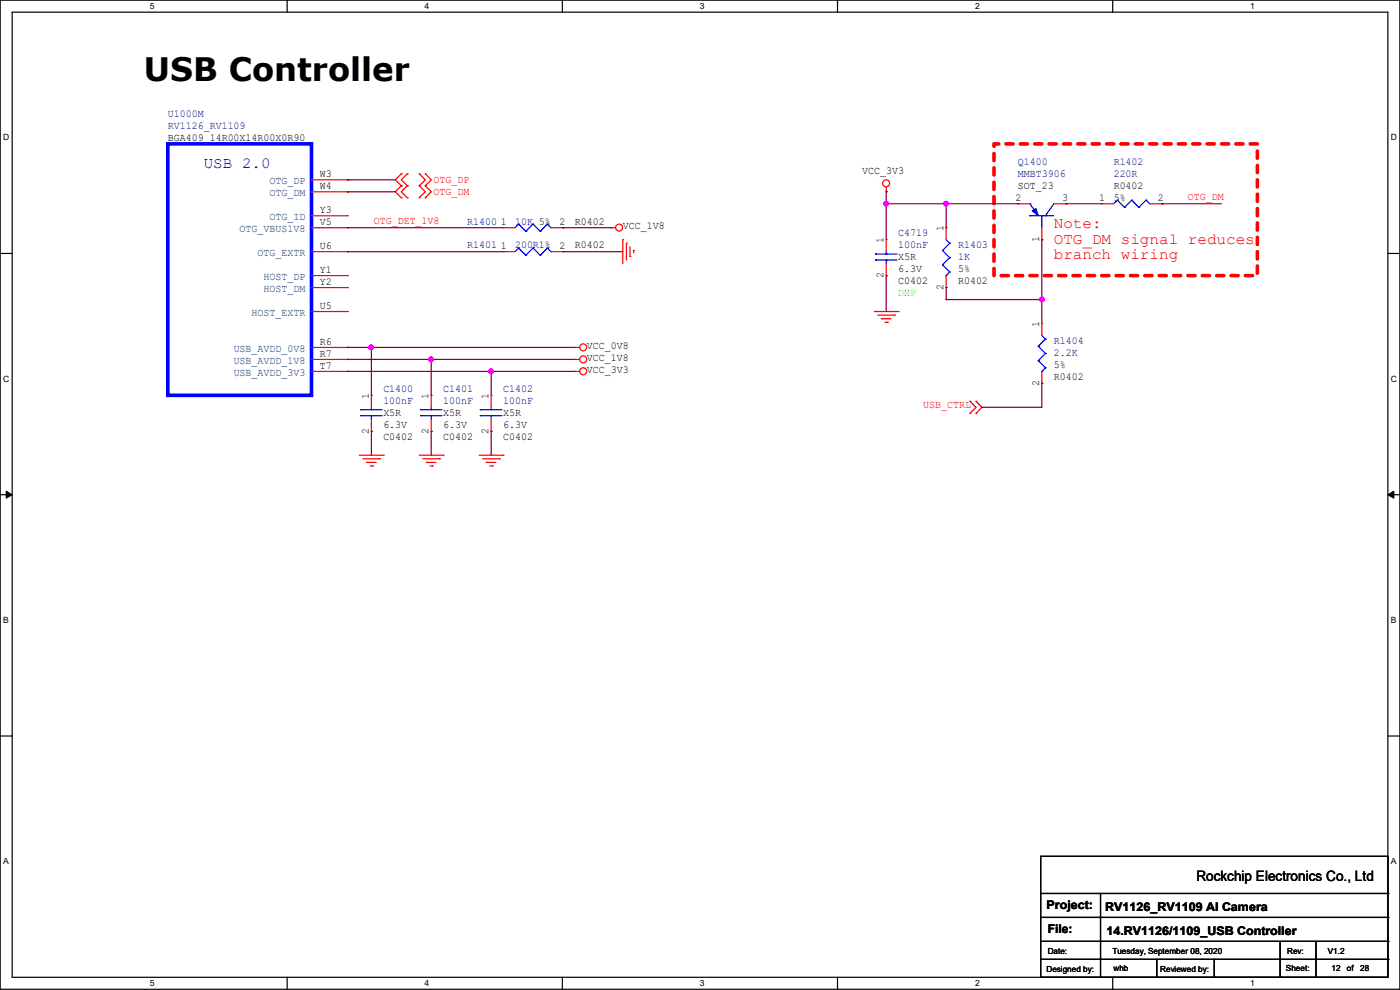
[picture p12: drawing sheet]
<svg xmlns="http://www.w3.org/2000/svg" width="297mm" height="210mm" viewBox="0 0 297 210" stroke-linecap="round" stroke-linejoin="round" font-family="sans-serif">
<path d="M0 0h297v209.8h-297zM2.6 2.6h291.8v204.7h-291.8z" fill="none" stroke="#000" stroke-width=".25"/>
<g fill="#fff">
<path d="M31.7 .3h1v2h-1z"/>
<path d="M31.7 207.6h1v2h-1z"/>
</g>
<path d="M60.9 0v2.6M60.9 207.3v2.5" fill="none" stroke="#000" stroke-width=".25"/>
<g fill="#fff">
<path d="M90.1 .3h1v2h-1z"/>
<path d="M90.1 207.6h1v2h-1z"/>
</g>
<path d="M119.3 0v2.6M119.3 207.3v2.5" fill="none" stroke="#000" stroke-width=".25"/>
<g fill="#fff">
<path d="M148.5 .3h.9v2h-.9z"/>
<path d="M148.5 207.6h.9v2h-.9z"/>
</g>
<path d="M177.7 0v2.6M177.7 207.3v2.5" fill="none" stroke="#000" stroke-width=".25"/>
<g fill="#fff">
<path d="M206.8 .3h1v2h-1z"/>
<path d="M206.8 207.6h1v2h-1z"/>
</g>
<path d="M236.1 0v2.6M236.1 207.3v2.5" fill="none" stroke="#000" stroke-width=".25"/>
<g fill="#fff">
<path d="M265.2 .3h1v2h-1z"/>
<path d="M265.2 207.6h1v2h-1z"/>
<path d="M.7 28.2h1.2v1.9h-1.2z"/>
<path d="M295.1 28.2h1.2v1.9h-1.2z"/>
<path d="M.7 79.3h1.2v2h-1.2z"/>
<path d="M295.1 79.3h1.2v2h-1.2z"/>
</g>
<path d="M0 53.8h2.6M294.4 53.8h2.6" fill="none" stroke="#000" stroke-width=".25"/>
<g fill="#fff">
<path d="M.7 130.5h1.2v2h-1.2z"/>
<path d="M295.1 130.5h1.1v2h-1.1z"/>
</g>
<path d="M0 104.9h2.6M294.4 104.9h2.6" fill="none" stroke="#000" stroke-width=".25"/>
<path d="M1.3 104.2l1.3 .7-1.3 .8zM294.4 104.9l1.3-.7v1.5z" fill="#000" stroke="#000" stroke-width=".21"/>
<g fill="#fff">
<path d="M.7 181.7h1.2v2h-1.2z"/>
<path d="M295.1 181.7h1.1v2h-1.1z"/>
</g>
<g fill="none" stroke="#000" stroke-width=".25">
<path d="M0 156.1h2.6M294.4 156.1h2.6M220.8 181.7h73.6v25.6h-73.6zM220.8 189.5h73.6M220.8 194.6h73.6M220.8 199.7h73.6M233.5 189.5v17.8M271.6 199.7v7.6M279.2 199.7v7.6M294.4 189.5h.1M294.4 194.6h.1M294.4 199.7h.1"/>
<path d="M220.8 203.5h73.6M233.5 207.3h.1M245.4 207.3h.1M245.4 203.5v3.8M257.6 207.3h.1M257.6 203.5v3.8M271.6 207.3h.1M279.2 207.3h.1M294.4 203.5h.1"/>
</g>
<path d="M210.9 30.5h55.8v28h-55.8z" fill="none" stroke="#f00" stroke-width=".76" stroke-dasharray="1.5 1.5"/>
<g fill="none" stroke="#f00" stroke-width=".25">
<path d="M66.1 38.1h7.6M73.7 38.1h.1M85.1 36.9h.1M85.1 39.4h.1M85.1 36.9l-1.2 1.2 1.2 1.3M85.1 39.4l-1.2 1.3 1.2 1.3M86.4 39.4h.1M86.4 36.9h.1M86.4 36.9l-1.3 1.2 1.3 1.3M86.4 39.4l-1.3 1.3 1.3 1.3M88.9 39.4h.1M88.9 36.9h.1"/>
<path d="M88.9 36.9l1.3 1.2-1.3 1.3M88.9 39.4l1.3 1.3-1.3 1.3M90.2 39.4h.1M90.2 36.9h.1M90.2 36.9l1.3 1.2-1.3 1.3M90.2 39.4l1.3 1.3-1.3 1.3M188 39.7v1M66.1 48.3h7.6M66.1 53.4h7.6M66.1 40.7h7.6M66.1 58.5h7.6M66.1 45.8h7.6"/>
<path d="M73.7 40.7h.1M73.7 58.5h.1M73.7 45.8h.1M73.7 53.4h.1M73.7 48.3h.1M85.1 42h.1M86.4 42h.1M88.9 42h.1M90.2 42h.1M106.7 48.3h.1M106.7 53.4h.1M106.7 48.3h2.6"/>
<path d="M106.7 53.4h2.6M116.9 48.3h2.5M116.9 53.4h2.5M119.4 48.3h.1M119.4 53.4h.1M129.6 48.3h.1M129.6 48.3h1M132.1 50.8h.1M132.1 50.8v5.1M132.9 51.6h.1M132.9 51.6v3.6M133.6 54.4h.1"/>
<path d="M133.6 52.4v2M134.4 53.1h.1M134.4 53.1v.5M188 40.7h.1M188 50.8h.1M188 58.5h.1M188 50.8v2.6M188 55.9v2.6M200.7 48.3h.1M200.7 48.3v2.5M200.7 58.5v2.5M215.9 43.2h.1"/>
<path d="M215.9 43.2h2.6M221 50.8h.1M221 48.3v2.5M223.6 43.2h2.5M226.1 43.2h.1M233.7 43.2h.1M233.7 43.2h2.6M243.9 43.2h2.5M246.4 43.2h.1M66.1 73.7h7.6M66.1 76.2h7.6M66.1 78.8h7.6"/>
<path d="M66.1 66.1h7.6M66.1 61h7.6M73.7 61h.1M73.7 78.8h.1M73.7 76.2h.1M73.7 73.7h.1M73.7 66.1h.1M122 73.7h.1M122 76.2h.1M122 78.8h.1M122 73.7h1M122 76.2h1"/>
<path d="M122 78.8h1M185.5 66.1h5M186.2 66.8h3.6M187 67.6h.1M187 67.6h2M187.7 68.4h.6M188.3 68.4h.1M189.8 66.8h.1M190.5 66.1h.1M200.7 61h.1M221 68.6h.1M221 68.6v2.6"/>
<path d="M221 78.8v2.5M76.2 96.6h5.1M77 97.3h3.6M77.8 98.1h.1M77.8 98.1h2M78.5 98.8h.5M78.8 83.9h.1M78.8 91.5h.1M78.8 83.9v2.5M78.8 88.9v2.6M79 98.8h.1M80.6 97.3h.1"/>
<path d="M81.3 96.6h.1M88.9 96.6h5.1M89.7 97.3h3.6M90.5 98.1h.1M90.5 98.1h2M91.2 98.8h.5M91.5 83.9h.1M91.5 91.5h.1M91.5 83.9v2.5M91.5 88.9v2.6M91.7 98.8h.1M93.3 97.3h.1"/>
<path d="M94 96.6h.1M101.6 96.6h5.1M102.4 97.3h3.6M103.2 98.1h.1M103.2 98.1h2M103.9 98.8h.5M104.2 83.9h.1M104.2 91.5h.1M104.2 83.9v2.5M104.2 88.9v2.6M104.4 98.8h.1M106 97.3h.1"/>
<path d="M106.7 96.6h.1M205.8 85.1h.1M205.8 87.7h.1M205.8 85.1l1.3 1.3-1.3 1.3M207.1 87.7h.1M207.1 85.1h.1M207.1 85.1l1.2 1.3-1.2 1.3M221 81.3h.1"/>
<circle cx="188" cy="38.9" r=".74"/>
<circle cx="131.3" cy="48.3" r=".74"/>
<circle cx="123.7" cy="78.8" r=".74"/>
<circle cx="123.7" cy="73.7" r=".74"/>
<circle cx="123.7" cy="76.2" r=".74"/>
</g>
<g fill="none" stroke="#00f" stroke-width=".25">
<path d="M110 47.5h.1M110 52.6h.1M110 47.5l-.7 .8M110 47.5l1.5 1.6M110 52.6l-.7 .8M110 52.6l1.5 1.5M111.5 49.1h.1M111.5 54.1h.1M113.1 47.5h.1M113.1 52.6h.1M113.1 47.5l-1.6 1.6M113.1 47.5l1.5 1.6"/>
<path d="M113.1 52.6l-1.6 1.5M113.1 52.6l1.5 1.5M114.6 49.1h.1M114.6 54.1h.1M116.1 47.5h.1M116.1 52.6h.1M116.1 47.5l-1.5 1.6M116.1 47.5l.8 .8M116.1 52.6l-1.5 1.5M116.1 52.6l.8 .8M116.9 48.3h.1M116.9 53.4h.1"/>
<path d="M185.7 55.2h.1M185.7 53.9h.1M185.7 55.2h4.6M185.7 53.9h4.6M188 53.9h.1M188 55.2h.1M188 53.4v.5M188 55.2v.7M199.9 53.1h.1M199.9 56.2h.1M199.9 53.1l1.6 1.6M199.9 56.2l1.6 1.5"/>
<path d="M200.7 58.5h.1M200.7 50.8l.8 .8M201.5 51.6h.1M201.5 54.7h.1M201.5 57.7h.1M201.5 51.6l-1.6 1.5M201.5 54.7l-1.6 1.5M201.5 57.7l-.8 .8M218.5 45.8h.1M218.5 43.2h.1M218.5 45.8h5.1M218.5 43.2l1.8 2.6"/>
<path d="M221 45.8h.1M221 45.8v2.5M221.8 45.8h.1M223.6 43.2l-1.8 2.6M237 42.5h.1M237 42.5l-.7 .7M237 42.5l1.5 1.5M238.5 44h.1M240.1 42.5h.1M240.1 42.5l-1.6 1.5M240.1 42.5l1.5 1.5M241.6 44h.1"/>
<path d="M243.1 42.5h.1M243.1 42.5l-1.5 1.5M243.1 42.5l.8 .7M243.9 43.2h.1M220.3 73.4h.1M220.3 76.5h.1M220.3 73.4l1.5 1.6M220.3 76.5l1.5 1.5M221 78.8h.1M221 71.2l.8 .7M221.8 71.9h.1M221.8 75h.1"/>
<path d="M221.8 78h.1M221.8 71.9l-1.5 1.5M221.8 75l-1.5 1.5M221.8 78l-.8 .8M76.5 88.2h.1M76.5 86.9h.1M76.5 88.2h4.6M76.5 86.9h4.6M78.8 86.9h.1M78.8 88.2h.1M78.8 86.4v.5M78.8 88.2v.7"/>
<path d="M89.2 88.2h.1M89.2 86.9h.1M89.2 88.2h4.6M89.2 86.9h4.6M91.5 86.9h.1M91.5 88.2h.1M91.5 86.4v.5M91.5 88.2v.7M101.9 88.2h.1M101.9 86.9h.1M101.9 88.2h4.6M101.9 86.9h4.6"/>
<path d="M104.2 86.9h.1M104.2 88.2h.1M104.2 86.4v.5M104.2 88.2v.7"/>
</g>
<path d="M219 44.7l.8-.5 .5 1.6z" fill="#00f" stroke="#00f" stroke-width=".25"/>
<path d="M35.6 30.5h30.5v53.4h-30.5z" fill="none" stroke="#00f" stroke-width=".76"/>
<g fill="none" stroke="#800040" stroke-width=".25">
<path d="M73.7 38.1h.1M73.7 38.1h10.2M73.7 53.4h.1M73.7 48.3h.1M73.7 40.7h.1M73.7 53.4h33M73.7 48.3h33M73.7 40.7h10.2M119.4 53.4h.1M119.4 48.3h.1M119.4 53.4h12.7M119.4 48.3h10.2"/>
<path d="M188 40.7h.1M188 43.2h.1M188 58.5h.1M188 40.7v10.1M188 58.5v7.6M188 43.2h27.9M200.7 43.2h.1M200.7 43.2v5.1M215.9 43.2h.1M221 50.8h.1M221 50.8v17.8M226.1 43.2h.1"/>
<path d="M226.1 43.2h7.6M246.4 43.2h.1M246.4 43.2h12.7M73.7 73.7h.1M73.7 76.2h.1M73.7 78.8h.1M73.7 73.7h48.3M73.7 76.2h48.3M73.7 78.8h48.3M78.8 73.7h.1M78.8 73.7v10.2M91.5 76.2h.1"/>
<path d="M91.5 76.2v7.7M104.2 78.8h.1M104.2 78.8v5.1M200.7 61h.1M200.7 63.5h.1M200.7 61v2.5M200.7 63.5h20.3M221 63.5h.1M78.8 91.5h.1M78.8 91.5v5.1M91.5 91.5h.1M91.5 91.5v5.1"/>
<path d="M104.2 91.5h.1M104.2 91.5v5.1M208.3 86.4h.1M221 81.3h.1M221 81.3v5.1h-12.7"/>
</g>
<g fill="#f0f" stroke="#f0f" stroke-width=".25">
<circle cx="78.8" cy="73.7" r=".49"/>
<circle cx="91.5" cy="76.2" r=".49"/>
<circle cx="104.2" cy="78.8" r=".49"/>
<circle cx="221" cy="63.5" r=".49"/>
<circle cx="188" cy="43.2" r=".49"/>
<circle cx="200.7" cy="43.2" r=".49"/>
</g>
<text font-size="6.9" x="30.5" y="17.1">USB Controller</text>
<text font-size="3.3" fill="#00f" x="43.2" y="35.7">USB 2.0</text>
<g font-size="3.3" fill="#f00">
<text x="223.6" y="48.4">Note:</text>
<text x="223.6" y="51.7">OTG_DM signal reduces</text>
<text x="223.6" y="55">branch wiring</text>
</g>
<text font-size="3" x="253.8" y="186.9">Rockchip Electronics Co., Ltd</text>
<g font-size="2.5">
<text x="222" y="192.9">Project:</text>
<text x="222.3" y="198">File:</text>
<text x="234.5" y="193.2">RV1126_RV1109 AI Camera</text>
<text x="234.7" y="198.2">14.RV1126/1109_USB Controller</text>
</g>
<g font-size="2.3" fill="#000080">
<text x="35.6" y="24.8">U1000M</text>
<text x="35.6" y="27.3">RV1126_RV1109</text>
<text x="215.9" y="34.9">Q1400</text>
<text x="236.3" y="34.9">R1402</text>
<text x="215.9" y="37.5">MMBT3906</text>
<text x="236.3" y="37.5">220R</text>
<text x="99.1" y="47.6">R1400</text>
<text x="109.3" y="47.6">10K 5%</text>
<text x="99.1" y="52.7">R1401</text>
<text x="109.3" y="52.7">200R1%</text>
<text x="190.5" y="50.2">C4719</text>
<text x="190.5" y="52.7">100nF</text>
<text x="203.2" y="52.7">R1403</text>
<text x="203.2" y="55.2">1K</text>
<text x="223.6" y="73">R1404</text>
<text x="223.6" y="75.6">2.2K</text>
<text x="81.3" y="83.2">C1400</text>
<text x="94" y="83.2">C1401</text>
<text x="106.7" y="83.2">C1402</text>
<text x="81.3" y="85.7">100nF</text>
<text x="94" y="85.7">100nF</text>
<text x="106.7" y="85.7">100nF</text>
</g>
<g font-size="2.3">
<text x="35.6" y="29.8">BGA409_14R00X14R00X0R90</text>
<text x="67.9" y="40.1">W4</text>
<text x="67.9" y="37.6">W3</text>
<text x="182.9" y="37">VCC_3V3</text>
<text x="215.9" y="40">SOT_23</text>
<text x="236.3" y="40">R0402</text>
<text x="67.9" y="45.2">Y3</text>
<text x="67.9" y="47.8">V5</text>
<text x="106.2" y="47.8">1</text>
<text x="118.7" y="47.8">2</text>
<text x="122" y="47.6">R0402</text>
<text x="215.4" y="42.7">2</text>
<text x="225.3" y="42.7">3</text>
<text x="233.2" y="42.7">1</text>
<text x="236.3" y="42.5">5%</text>
<text x="245.7" y="42.7">2</text>
<text x="67.9" y="52.8">U6</text>
<text x="106.2" y="52.8">1</text>
<text x="118.7" y="52.8">2</text>
<text x="122" y="52.7">R0402</text>
<text x="132.1" y="48.6">VCC_1V8</text>
<text x="187.5" y="51.6" transform="rotate(-90 187.5 51.6)">1</text>
<text x="200.2" y="49.1" transform="rotate(-90 200.2 49.1)">1</text>
<text x="220.5" y="51.4" transform="rotate(-90 220.5 51.4)">1</text>
<text x="67.9" y="57.9">Y1</text>
<text x="187.5" y="59" transform="rotate(-90 187.5 59)">2</text>
<text x="190.5" y="55.2">X5R</text>
<text x="190.5" y="57.8">6.3V</text>
<text x="203.2" y="57.8">5%</text>
<text x="67.9" y="60.5">Y2</text>
<text x="67.9" y="65.5">U5</text>
<text x="190.5" y="60.3">C0402</text>
<text x="200.2" y="61.5" transform="rotate(-90 200.2 61.5)">2</text>
<text x="203.2" y="60.3">R0402</text>
<text x="220.5" y="69.4" transform="rotate(-90 220.5 69.4)">1</text>
<text x="67.9" y="75.7">R7</text>
<text x="67.9" y="73.2">R6</text>
<text x="124.5" y="74">VCC_0V8</text>
<text x="124.5" y="76.6">VCC_1V8</text>
<text x="67.9" y="78.2">T7</text>
<text x="124.5" y="79.1">VCC_3V3</text>
<text x="220.5" y="81.8" transform="rotate(-90 220.5 81.8)">2</text>
<text x="223.6" y="80.6">R0402</text>
<text x="223.6" y="78.1">5%</text>
<text x="78.2" y="84.6" transform="rotate(-90 78.2 84.6)">1</text>
<text x="81.3" y="88.3">X5R</text>
<text x="90.9" y="84.6" transform="rotate(-90 90.9 84.6)">1</text>
<text x="94" y="88.3">X5R</text>
<text x="103.6" y="84.6" transform="rotate(-90 103.6 84.6)">1</text>
<text x="106.7" y="88.3">X5R</text>
<text x="78.2" y="92" transform="rotate(-90 78.2 92)">2</text>
<text x="81.3" y="93.3">C0402</text>
<text x="81.3" y="90.8">6.3V</text>
<text x="90.9" y="92" transform="rotate(-90 90.9 92)">2</text>
<text x="94" y="93.3">C0402</text>
<text x="94" y="90.8">6.3V</text>
<text x="103.6" y="92" transform="rotate(-90 103.6 92)">2</text>
<text x="106.7" y="93.3">C0402</text>
<text x="106.7" y="90.8">6.3V</text>
</g>
<g font-size="2.3" fill="#004080">
<text x="57.2" y="41.6">OTG_DM</text>
<text x="57.2" y="39.1">OTG_DP</text>
<text x="57.2" y="46.7">OTG_ID</text>
<text x="50.8" y="49.2">OTG_VBUS1V8</text>
<text x="54.7" y="54.3">OTG_EXTR</text>
<text x="55.9" y="59.4">HOST_DP</text>
<text x="55.9" y="61.9">HOST_DM</text>
<text x="53.4" y="67">HOST_EXTR</text>
<text x="49.6" y="77.2">USB_AVDD_1V8</text>
<text x="49.6" y="74.6">USB_AVDD_0V8</text>
<text x="49.6" y="79.7">USB_AVDD_3V3</text>
</g>
<g font-size="2.3" fill="#f00">
<text x="92" y="38.7">OTG_DP</text>
<text x="92" y="41.3">OTG_DM</text>
<text x="79.3" y="47.6">OTG_DET_1V8</text>
<text x="252" y="42.5">OTG_DM</text>
<text x="195.9" y="86.5">USB_CTRL</text>
</g>
<text font-size="2.3" fill="#0f0" x="190.5" y="62.9">DNP</text>
<g font-size="1.8">
<text x="31.8" y="1.9">5</text>
<text x="90.1" y="1.9">4</text>
<text x="148.5" y="1.9">3</text>
<text x="206.8" y="1.9">2</text>
<text x="265.2" y="1.9">1</text>
<text x=".7" y="29.8">D</text>
<text x="295.1" y="29.8">D</text>
<text x=".7" y="80.9">C</text>
<text x="295.1" y="80.9">C</text>
<text x=".7" y="132.1">B</text>
<text x="295.1" y="132.1">B</text>
<text x=".7" y="183.3">A</text>
<text x="295.1" y="183.3">A</text>
<text x="222.3" y="202.3">Date:</text>
<text x="236" y="202.3">Tuesday, September 08, 2020</text>
<text x="273.1" y="202.3">Rev:</text>
<text x="281.7" y="202.3">V1.2</text>
<text x="31.8" y="209.2">5</text>
<text x="90.1" y="209.2">4</text>
<text x="148.5" y="209.2">3</text>
<text x="206.8" y="209.2">2</text>
<text x="222" y="206.1">Designed by:</text>
<text x="236.2" y="205.9">whb</text>
<text x="246.1" y="206.1">Reviewed by:</text>
<text x="265.2" y="209.2">1</text>
<text x="272.8" y="205.9">Sheet:</text>
<text x="282.5" y="205.9">12</text>
<text x="285.7" y="205.9">of</text>
<text x="288.6" y="205.9">28</text>
</g>
</svg>
